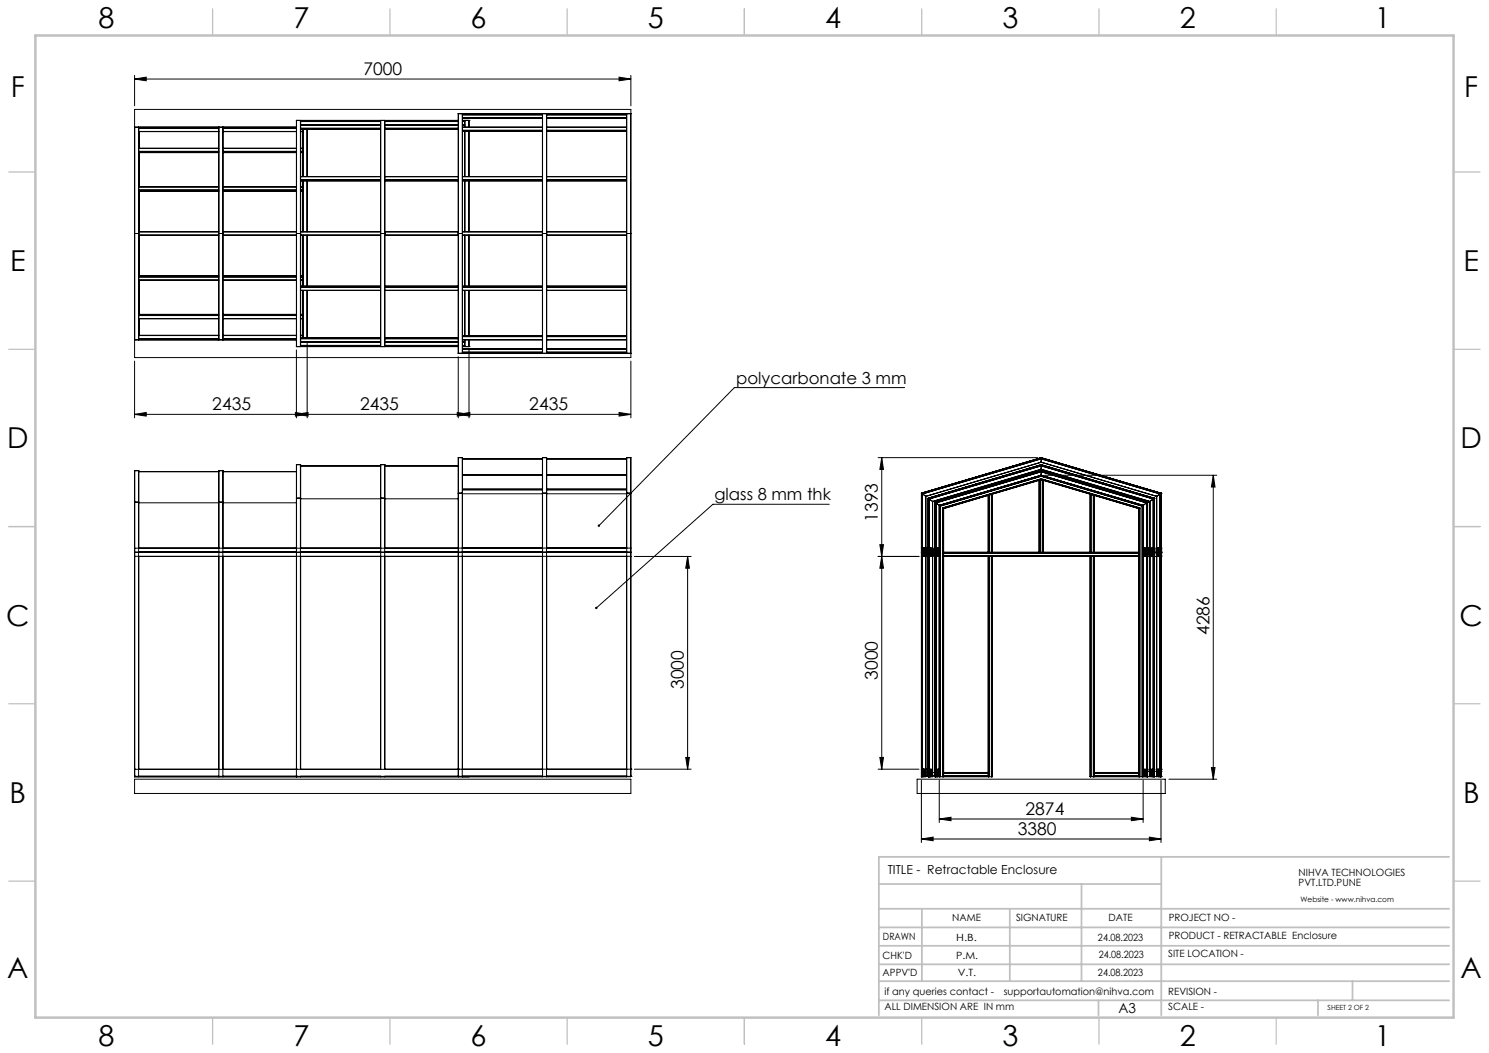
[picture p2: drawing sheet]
<svg xmlns="http://www.w3.org/2000/svg" width="420mm" height="297mm" viewBox="0 0 420 297" stroke-linecap="round" stroke-linejoin="round" font-family="sans-serif">
<g fill="none" stroke="#000" stroke-width=".28">
<path d="M38 35.9h.1M38 35.9v59.9M38 30.9h139.9v70h-139.9zM38 35.9h45.6M38 22.3l3.2-.5v1zM38 21.3v8.5M38 22.3h139.9M39.2 37.1h.1M39.2 37.1v4.7M39.2 37.1h22.5M39.2 35.9h22.5M39.2 36.2h22.5"/>
<path d="M61.7 35.9h.1M61.7 35.9v59.9M62.9 35.9h.1M62.9 35.9v59.9M62.9 37.1h20.7M62.9 35.9h20.7M62.9 36.2h20.7M83.6 34h.1M83.6 34h45.7M83.6 34v63.8M84.7 34h.1M84.7 34v63.8"/>
<path d="M84.8 34v63.7M84.8 35.3h22.6M84.8 36.5h22.6M84.8 37.1h.6M84.8 36.2h22.6M84.8 35.2h22.6M84.8 34h22.6M84.8 34.3h22.6M85.4 36.5v13.3M86.6 36.5v13.3M107.4 34v63.8zM108.5 34v63.8"/>
<path d="M108.5 34h.1M108.5 35.3h20.8M108.5 36.5h20.8M108.5 36.2h20.8M108.5 35.2h20.8M108.5 34h20.8M108.5 34.3h20.8M129.3 32.1h.1M129.3 32.1v67.5M129.3 32.1h48.6M129.3 32.1v67.6M130.4 32.1h.1"/>
<path d="M130.4 32.1v67.6M130.5 32.1v67.5M130.5 35.3h.6M130.5 35.8h22.5M130.5 37.1h22.5M130.5 35.9h22.5M130.5 35.2h.6M130.5 34h.6M130.5 34.3h.6M130.5 36.7h22.5M130.5 36.8h22.5M130.5 33.3h22.5"/>
<path d="M130.5 32.4h22.5M130.5 32.1h22.5M131.1 35.8v-1.8v1.8M131.1 37.1v12.7M132.3 34v1.8M132.3 37.1v12.7M132.3 34h.1M132.3 34h-1.8M153 32.1h.1M153 32.1v67.6M154.2 32.1v67.6zM154.2 35.8h22.5"/>
<path d="M154.2 37.1h22.5M154.2 35.9h22.5M154.2 36.7h22.5M154.2 36.8h22.5M154.2 33.3h22.5M154.2 32.4h22.5M154.2 32.1h22.5M174.6 21.8l3.3 .5-3.3 .5zM176.7 32.1v67.5M176.8 32.1h-.1M176.8 32.1v67.6M177.9 32.1h.1"/>
<path d="M177.9 21.3v8.5M39.2 41.8h22.5M39.2 43h22.5M39.2 52.7h22.5M39.2 53.9h22.5M39.2 42.7h22.5M39.2 42.8h22.5M39.2 41.9h22.5M39.2 53.6h22.5M39.2 53.7h22.5M39.2 43v9.7M39.2 53.9v11.5"/>
<path d="M62.9 41.8h20.7M62.9 43h20.7M62.9 52.7h20.7M62.9 53.9h20.7M62.9 42.7h20.7M62.9 42.8h20.7M62.9 41.9h20.7M62.9 53.6h20.7M62.9 53.7h20.7M84.8 41.8h.6M84.8 43h.6M84.8 52.7h.6"/>
<path d="M84.8 53.9h.6M84.8 49.8h22.6M84.8 51h22.6M84.8 42.7h.6M84.8 42.8h.6M84.8 41.9h.6M84.8 53.6h.6M84.8 53.7h.6M84.8 50.7h22.6M84.8 50.8h22.6M85.4 51v14.4M86.6 51v14.4"/>
<path d="M108.5 49.8h20.8M108.5 51h20.8M108.5 50.7h20.8M108.5 50.8h20.8M130.5 49.8h22.5M130.5 51h22.5M130.5 50.7h22.5M130.5 50.8h22.5M131.1 51v14.4M132.3 51v14.4M154.2 49.8h22.5M154.2 51h22.5"/>
<path d="M154.2 50.7h22.5M154.2 50.8h22.5M38 65.9h1.1M39.1 65.9h.1M39.2 79h22.5M39.2 77.8h22.5M39.2 78.1h22.5M39.2 65.4h22.5M39.2 66.4h22.5M39.2 66.3h22.5M39.2 66.4v11.4M39.2 79v9.7"/>
<path d="M61.7 65.9h.1M61.7 65.9h1.2M62.9 65.9h.1M62.9 79h20.7M62.9 77.8h20.7M62.9 78.1h20.7M62.9 65.4h20.7M62.9 66.4h20.7M62.9 66.3h20.7M83.6 65.9h.1M83.6 65.9h1.1M84.7 65.9h.1"/>
<path d="M84.8 79h.6M84.8 77.8h.6M84.8 78.1h.6M84.8 65.4h22.6M84.8 66.4h22.6M84.8 66.3h22.6M85.4 66.4v14.3M86.6 66.4v14.3M107.4 65.9h.1M107.4 65.9h1.1M108.5 65.9h.1M108.5 65.4h20.8"/>
<path d="M108.5 66.4h20.8M108.5 66.3h20.8M129.3 65.9h1.1M130.4 65.9h.1M130.5 65.4h22.5M130.5 66.4h22.5M130.5 66.3h22.5M131.1 66.4v14.3M132.3 66.4v14.3M153 65.9h.1M153 65.9h1.2M154.2 65.9h.1"/>
<path d="M154.2 65.4h22.5M154.2 66.4h22.5M154.2 66.3h22.5M176.8 65.9h.1M176.8 65.9h1.1M177.9 65.9h.1M38 95.8h.1M38 95.8h45.6M39.2 94.6h.1M39.2 95.8l-.1-59.9v59.9M39.2 95.8h-.1M39.2 89.9h22.5"/>
<path d="M39.2 88.7h22.5M39.2 94.6h22.5M39.2 95.8h22.5M39.2 95.5h22.5M39.2 88.9h22.5M39.2 89h22.5M39.2 89.8h22.5M39.2 94.5v.1M39.2 89.9v4.6M61.7 95.8h.1M62.9 95.8h.1M62.9 89.9h20.7"/>
<path d="M62.9 88.7h20.7M62.9 94.6h20.7M62.9 95.8h20.7M62.9 95.5h20.7M62.9 88.9h20.7M62.9 89h20.7M62.9 89.8h20.7M83.6 97.7v.1M83.6 97.8h.1M83.6 97.7h.1M83.6 98.7v19.2M83.6 97.8h45.7"/>
<path d="M84.8 97.7l-.1 .1M84.8 89.9h.6M84.8 88.7h.6M84.8 96.4h22.6M84.8 95.2h22.6M84.8 81.9h22.6M84.8 80.7h22.6M84.8 94.6h.6M84.8 95.6h22.6M84.8 88.9h.6M84.8 89h.6M84.8 89.8h.6"/>
<path d="M84.8 95.5h22.6M84.8 81h22.6M84.8 97.4h22.6M84.8 97.7h22.6M84.8 96.6h22.6M85.4 81.9v13.3M86.6 81.9v13.3M86.6 96.8v21.1M108.5 97.7h.1M108.5 96.4h20.8M108.5 95.2h20.8M108.5 81.9h20.8"/>
<path d="M108.5 80.7h20.8M108.5 95.6h20.8M108.5 95.5h20.8M108.5 81h20.8M108.5 97.4h20.8M108.5 97.7h20.8M108.5 96.6h20.8M129.3 99.6v.1M129.3 99.7h48.6M130.5 99.6l-.1 .1M130.5 96.4h.6M130.5 81.9h22.5"/>
<path d="M130.5 80.7h22.5M130.5 95.9h22.5M130.5 94.6h22.5M130.5 95.8h22.5M130.5 81h22.5M130.5 97.4h.6M130.5 97.7l1.8 .1M130.5 97.7h.6M130.5 94.9h22.5M130.5 95h22.5M130.5 98.4h22.5M130.5 99.3h22.5"/>
<path d="M130.5 99.6h22.5M130.5 96.6h.6M131.1 95.9v1.9v-1.9M131.1 81.9v12.7M132.3 81.9v12.7M132.3 97.7v.1M132.3 97.8h.1M132.3 97.7h.1M132.3 95.9v1.9M132.3 98.7v19.2M153 99.6h.1M154.2 81.9h22.5"/>
<path d="M154.2 80.7h22.5M154.2 95.9h22.5M154.2 94.6h22.5M154.2 95.8h22.5M154.2 81h22.5M154.2 94.9h22.5M154.2 95h22.5M154.2 98.4h22.5M154.2 99.3h22.5M154.2 99.6h22.5M176.7 99.6l.1 .1M177.9 99.7h.1"/>
<path d="M177.9 99.6v.1M38 116.9l3.2-.6v1.1zM38 116.9h139.9M38 101.8v16.1M83.3 116.3l3.3 .6-3.3 .5zM83.6 116.9l3.3-.6v1.1zM129 116.3l3.3 .6-3.3 .5zM129.3 116.9l3.2-.6v1.1zM129.3 100.6v17.3M174.6 116.3l3.3 .6-3.3 .5zM177.9 101.8v16.1M255.2 109.3h-48l-38.3 39"/>
<path d="M38 132.8v21.8M38 132.7v.1M38 132.7v86.4M38 132.7h1.1M39.1 132.7l.1 .1M39.1 132.7l.1 86.3M39.2 132.8v21.7h22.5M39.2 133h22.5M39.2 133.1h22.5M61.7 132.7h.1M61.7 132.7h1.2M61.7 132.7v86.4"/>
<path d="M62.9 132.7v.1M62.9 132.7v86.3M62.9 132.8v21.7l20.7 .1M62.9 133h20.7M62.9 133.1h20.7M83.6 131.1h.1M83.6 131.1v88M83.6 131.1h1.1M84.7 131.1h.1M84.7 131.1v85.9M84.8 131.1v23.4h22.6v-23.4M84.8 131.3h22.6"/>
<path d="M84.8 131.4h22.6M107.4 131.1h.1M107.4 131.1h1.1M107.4 131.1v85.9M108.5 131.1h.1M108.5 131.1v85.9M108.5 131.3h20.8M108.5 131.4h20.8M129.3 129.1v26.6M129.3 139.1h.1M129.3 129.1h.1M129.3 129.1h1.1"/>
<path d="M129.3 129.1v90M129.3 139.1h1.1M130.4 129.1l.1 89.9M130.4 139.1h.1M130.4 129.1h.1M130.5 134.1h22.5M130.5 133.8h22.5M130.5 138h22.5M130.5 139.3h22.5M130.5 129.4h22.5M130.5 138.2h22.5M130.5 129.5h22.5"/>
<path d="M130.5 129.1v25.4M153 139.1h.1M153 129.1h.1M153 129.1h1.2M153 139.1h1.2M153 129.1v90M154.2 129.1v89.9M154.2 139.1h.1M154.2 129.1h.1M154.2 134.1h22.5M154.2 133.8h22.5M154.2 138h22.5"/>
<path d="M154.2 139.3h22.5M154.2 129.4h22.5M154.2 138.2h22.5M154.2 129.5h22.5M154.2 129.1v25.4M176.8 139.1h.1M176.7 129.1v25.4M176.8 129.1l-.1 89.9M176.8 129.1h-.1M176.8 129.1h1.1M176.8 139.1h1.1M177.9 139.1h.1"/>
<path d="M177.9 129.1h.1M177.9 129.1v90M247.7 129.1h45M248.7 129.1l.5 3.3h-1zM248.7 129.1v87.9M259.9 139.1h.1M259.9 139.1v80M260 139.1h.1M260 139.1v80M260 139.1l.2 .2M260.2 139.3h.1M260.2 139.3v79.8"/>
<path d="M260.2 139.3l.9 .7M261.1 140h.1M261.1 140v79.1M278.7 139.7h.1M278.7 139.7v16M278.7 139.7l-12.5 3.8M278.8 139.7v16l.1-16M278.8 139.7h.1M279 139.7h.1M279 139.7v16M279 139.7h-.1M279.6 139.4h.1"/>
<path d="M279.6 139.4v16.3M279.6 139.4l-.6 .3M279.7 139.4h.1M279.8 139.4h.1M279.8 139.4v16.3v-16.3M279.9 139.4h.1M279.9 139.4v16.3v-16.3M279.9 139.4h-.1M293.1 135.5l-13.2 3.9M293.1 135.5v20.2v-20.2M293.1 135.5h.1M293.3 135.4v20.3l-.1-20.2"/>
<path d="M293.3 135.4l-.1 .1M293.3 135.4h.1M293.4 135.4h-.1M293.4 135.4v20.3M293.7 134.3l-28.5 8.4M293.7 134.1h.1M293.7 134.2h.1M293.7 134.3h.1M293.7 135.1v.1M293.7 135v.1M293.7 135.3h.1M293.7 134.2v.1"/>
<path d="M293.7 135.1h.1M293.7 132.7v.1M293.7 133.1h.1M293.7 132.8h.1M293.7 134v.1M293.7 132.8l-29.9 8.9M293.7 132.3v.1M293.7 131.4h.1M293.7 131.1h.1M293.7 131.1v.1M293.7 131.2h.1M293.7 130.3v.1"/>
<path d="M293.7 129.4h.1M293.7 129.1h.1M293.7 129.1v.1M293.7 134.2l28.6 8.5M293.7 134.3l28.5 8.4M293.7 135.1l27.8 8.2M293.7 134.2l-28.6 8.5M293.7 135.1l-27.8 8.2M293.7 135.1l-27.7 8.2M293.7 134.1l-28.7 8.5M293.7 134.1l28.7 8.5M293.7 134.3l28.5 8.5"/>
<path d="M293.7 135.3l27.6 8.1M293.7 135.3l-27.6 8.1M293.7 135.2l-27.7 8.2M293.7 135.2l27.6 8.2M293.7 135.3l-.3 .1M293.7 135.3l.3 .1M293.7 133.1l29.7 8.7M293.7 134l28.8 8.5M293.7 129.1v1.2M293.7 131.1v1.2M293.7 132.8v1.2M293.7 132.7l30 8.9"/>
<path d="M293.7 132.8l29.9 8.9M293.7 133.1l-29.7 8.7M293.7 134l-28.8 8.5M293.7 132.7l-30 8.9M293.7 132.8l-30 8.8M293.7 134.1l-28.8 8.5M293.7 131.4l31.6 9.4M293.7 132.3l30.7 9.1M293.7 132.4l30.6 9.1M293.7 131.1l31.8 9.4M293.7 131.1l31.9 9.4M293.7 131.4l-31.6 9.4"/>
<path d="M293.7 132.3l-30.7 9.1M293.7 131.1l-31.9 9.4M293.7 132.4l-30.6 9.1M293.7 130.3l-32.6 9.7M293.7 129.4l-33.5 9.9M293.7 130.4l-32.5 9.6M293.7 129.1l-33.7 10M293.7 129.1l-33.8 10M293.7 130.3l32.6 9.7M293.7 129.4l33.5 9.9M293.7 130.4l32.5 9.6M293.7 129.1l33.7 10"/>
<path d="M293.7 129.1l33.8 10M294 135.4h.1M294 135.4v20.3v-20.3M294.1 135.4l.1 .1M294.1 135.4v20.3M294.2 135.5v20.2M294.2 135.5h.1M294.3 135.5h.1M294.3 135.5v20.2M294.3 135.5l13.2 3.9M294.7 134.1h48.5M307.5 139.4h.1"/>
<path d="M307.5 139.4v16.3M307.6 139.4h.1M307.6 139.4v16.3M307.7 139.4h.1M307.7 139.4v16.3v-16.3M307.7 139.4l.7 .3M308.4 139.7h.1M308.4 139.7v16v-16M308.5 139.7h.1M308.5 139.7v16M308.6 139.7h.1M308.6 139.7v16"/>
<path d="M308.7 139.7v16M308.7 139.7l12.5 3.8M326.3 140h-.1M326.3 140v79.1M327.2 139.3h.1M327.2 139.3l-.9 .7M327.2 139.3v79.8M327.4 139.1h.1M327.4 139.1v80M327.4 139.1l-.2 .2M327.5 139.1l-.1 80M342.2 134.1l.5 3.3h-1z"/>
<path d="M342.2 134.1v85.7M38 155.7v.1M38 156.9h139.9M38 155.7h139.9M38 154.6v1.1M38 155.8v63.3M38 155.8h91.3M38 154.6h91.3M38 141.6h1.1M39.1 141.6h.1M39.2 141.8h22.5M39.2 155.7h22.5"/>
<path d="M61.7 141.6h.1M61.7 156.9h-22.5v60.1M61.7 141.6h1.2M62.9 141.6h.1M62.9 141.8h20.7M62.9 155.7h20.7M83.6 155.7v.1M83.6 156.9h-20.7v60.1M83.6 155.7h.1M83.6 140.5h.1M83.6 140.5h1.1M84.7 140.5h.1"/>
<path d="M84.8 155.7h22.6M84.8 140.7h22.6M108.5 140.5h-1.1M108.5 140.5h.1M108.5 155.7l69.4 .1M108.5 154.5l69.4 .1M108.5 140.7h20.8M129.3 154.5v.1M129.3 155.7v.1M129.3 156.9h-20.8M129.3 155.8v63.3M153 156.9h-22.5v60.1"/>
<path d="M177.9 154.5v.1M177.9 155.7v.1M178.9 156.9h16M194 156.9l.5 3.4h-1.1zM194 156.9v60.1M233.9 142.2h-32.8l-32.9 29.3M247.7 156.9h11.5M248.2 153.6h1l-.5 3.3zM248.7 156.9l.5 3.4h-1zM259.9 154.6h.1M259.9 155.8h.1M259.9 155.5h.1"/>
<path d="M259.9 154.8h.1M259.9 156.7h.1M259.9 156h.1M259.9 155.7h.1M259.9 154.5h.1M259.9 154.8l.1 .2M259.9 156l.1 .2M260 155.7h-.1M260 155.7h.1M260 154.5h.1M260 155h.1M260 155.3h.1"/>
<path d="M260 156.9h.1M260 156.2h.1M260 156.5h.1M260 155h1.1M260 155.3h1.1M260 156.5h1.1M260 156.2h1.1M260.2 155.7h.1M260.2 154.6h.1M260.2 156.9h.1M260.2 155.8h.1M260.2 155.7h.9"/>
<path d="M260.2 154.5h.9M260.2 156.9h.9M260.2 155.3l-.3 .2M260.2 156.5l-.3 .2M260.3 154.6h.1M260.3 154.8h.1M260.3 154.9h.1M260.3 155h.1M260.3 155.3h.1M260.3 155.4h.1M260.3 155.5h.1M260.3 155.7h.1"/>
<path d="M260.3 155.8h.1M260.3 156h.1M260.3 156.1h.1M260.3 156.2h.1M260.3 156.5h.1M260.3 156.6h.1M260.3 156.7h.1M260.3 156.9h.1M260.3 155.3h.8M260.3 156.5h.8M260.3 154.6l-.1 .4M260.3 155.3l-.1 .4"/>
<path d="M260.3 155.8l-.1 .4M260.3 156.5l-.1 .4M260.4 154.8h.1M260.4 155.4h.1M260.4 155.5h.1M260.4 156h.1M260.4 156.6h.1M260.4 156.7h.1M260.4 155.4v.1M260.4 156.6v.1M261 154.9h.1M261 155.4h.1"/>
<path d="M261 155.4l.1 .2M261 156.1h.1M261 156.6h.1M261 156.6l.1 .2M261.1 155.6h.1M261.1 154.6h.1M261.1 155h.1M261.1 154.9h.1M261.1 154.7l-.1 .2M261.1 155.3h.1M261.1 155.4h.1M261.1 155.7h.1"/>
<path d="M261.1 156.8h.1M261.1 155.8h.1M261.1 156.1h.1M261.1 155.9l-.1 .2M261.1 156.5h.1M261.1 156.2h.1M261.1 156.6h.1M261.1 156.9h.1M261.1 154.5l.1 .1M261.1 155.7l.1 .1M261.2 155.5l-.1 .1M261.2 154.7h-.2l.2 .1"/>
<path d="M261.2 155.7h-.1M261.2 156.9h-1M261.2 155.9h-.2l.2 .1M261.2 156.7l-.1 .1M261.2 140l-.1 79.1M261.8 140.5v78.6M261.8 156.7h.1M261.8 155.7l.1 .1M261.8 156h.1M261.8 155.5h.1M261.8 154.8h.1M261.8 140.5h.1"/>
<path d="M261.8 155.7h.1M261.8 156l.1 .2M261.8 154.8l.1 .2M261.9 156.5h.2M261.9 156.5h.1M261.9 156.9h.1M261.9 155.7v.1M261.9 155.8h.1M261.9 156.2h.1M261.9 156.2h.2M261.9 155.3h.2M261.9 155.3h.1"/>
<path d="M261.9 155.7h-.1M261.9 155.7h.1M261.9 154.5v.1M261.9 154.6h.1M261.9 155h.1M261.9 155h.2M261.9 140.5v.1M261.9 140.6h.1M261.9 155h1.1M261.9 155.3h1.1M261.9 156.5h1.1M261.9 156.2h1.1"/>
<path d="M261.9 156.5l-.1 .2M261.9 140.5v78.6M261.9 155.3l-.1 .2M261.9 140.6l.2 .1M262.1 156.9h.1M262.1 155.8h.1M262.1 155.7v.1M262.1 155.7h.1M262.1 154.6h.1M262.1 154.5v.1M262.1 154.5l1 .1M262.1 140.7v.1"/>
<path d="M262.1 155.7h.9M262.1 140.7v78.4M262.1 140.8l.9 .6M262.2 155.8h.1M262.2 156h.1M262.2 156.2h.1M262.2 156.5h.1M262.2 156.6v.1M262.2 156.7h.1M262.2 156.9h.1M262.2 154.6h.1M262.2 154.8h.1"/>
<path d="M262.2 155h.1M262.2 155.3h.1M262.2 155.4v.1M262.2 155.5h.1M262.2 155.7h.1M262.2 155.7h.8M262.2 156.9h.8M262.2 155.8h.8M262.2 154.6h.8M262.2 155h.8M262.2 155.3h.8M262.2 156.5h.8"/>
<path d="M262.2 156.2h.8M262.2 154.6l-.1 .4M262.2 155.3l-.1 .4M262.2 155.8l-.1 .4M262.2 156.5l-.1 .4M262.3 156h.1M262.3 156.7h.1M262.3 154.8h.1M262.3 155.5h.1M262.9 156.1h.1M262.9 156.7h.1M262.9 156.7l.1 .2"/>
<path d="M262.9 154.9h.1M262.9 155.5h.1M262.9 155.5l.1 .2M263 155.8h.1M263 156.2h.1M263 155.9l-.1 .2M263 156.5h.1M263 156.6l-.1 .1M263 156.9h.1M263 154.6h.1M263 155h.1M263 154.7l-.1 .2"/>
<path d="M263 155.3h.1M263 155.4l-.1 .1M263 155.7h.1M263 155.7l.1 .1M263 141.4l.1 .1M263 141.4v77.7M263.1 156.7h-.2l.2 .1M263.1 156.9h-1M263.1 155.9h-.2l.2 .1M263.1 155.5h-.2l.2 .1M263.1 155.7h-.1M263.1 154.7h-.2l.2 .1"/>
<path d="M263.1 141.5l-.1 77.6M263.7 156.9h.1M263.7 155.7h.1M263.7 141.6h.1M263.7 141.6v77.5M263.7 156.7h.1M263.7 155.7v.1M263.7 155.8h.1M263.7 156h.1M263.7 156.5h1.2M263.7 156.2h1.2M263.7 155.5h.1"/>
<path d="M263.7 154.6h.1M263.7 154.8h.1M263.7 155.3h1.2M263.7 155h1.2M263.7 156l.1 .2M263.7 154.8l.1 .2M263.7 141.6l.1 .1M263.8 156.5h.1M263.8 156.9h.1M263.8 155.7v.1M263.8 155.8h.1M263.8 155.8h-.1"/>
<path d="M263.8 156.2h.1M263.8 155.3h.1M263.8 154.5l-.1 .1M263.8 154.5v.1M263.8 154.6h.1M263.8 154.6h-.1M263.8 155h.1M263.8 141.7h.1M263.8 155h.2M263.8 155.3h.2M263.8 156.5h.2M263.8 156.5l-.1 .2"/>
<path d="M263.8 156.2h.2M263.8 155.3l-.1 .2M263.8 141.7v77.4M263.8 141.7l.2 .1M264 156.9h.1M264 156.5h.1M264 156.2h.1M264 155.8h.1M264 155.7v.1M264 155.7h.1M264 155.3h.1M264 155h.1"/>
<path d="M264 154.6h.1M264 154.5v.1M264 154.5l.9 .1M264 141.8h.1M264 155.7h.9M264 141.8v77.3M264 141.8l.9 .7M264.1 155.8h.1M264.1 156h.1M264.1 156.2h.1M264.1 156.5h.1M264.1 156.5v.2"/>
<path d="M264.1 156.7h.1M264.1 156.9h.1M264.1 154.6h.1M264.1 154.8h.1M264.1 155h.1M264.1 155.3h.1M264.1 155.3v.2M264.1 155.5h.1M264.1 155.7h.1M264.1 155.7h.8M264.1 156.9h.8M264.1 155.8h.8"/>
<path d="M264.1 154.6h.8M264.1 155h.8M264.1 155.3h.8M264.1 156.5h.8M264.1 156.2h.8M264.1 154.6v.4M264.1 155.5v.2M264.1 155.8v.4M264.1 156.7v.2M264.2 156h.1M264.2 156.7h.1M264.2 154.8h.1"/>
<path d="M264.2 155.5h.1M264.8 156.1h.1M264.8 156.7h.1M264.8 156.7l.1 .2M264.8 154.9h.1M264.8 155.5h.1M264.8 155.5l.1 .2M264.9 156.8h.1M264.9 155.7v.1M264.9 155.9v.1M264.9 155.8h.1M264.9 156.2h.1"/>
<path d="M264.9 155.9l-.1 .2M264.9 156.5h.1M264.9 156.6l-.1 .1M264.9 156.9h.1M264.9 155.6h.1M264.9 154.7v.1M264.9 154.6h.1M264.9 155h.1M264.9 154.7l-.1 .2M264.9 155.3h.1M264.9 155.4l-.1 .1M264.9 155.7h.1"/>
<path d="M264.9 142.5v.1M264.9 142.5v76.6M264.9 142.6h.1M264.9 156.7v.1M264.9 156.9h-.9M264.9 155.9h.1M264.9 155.5v.1M264.9 154.7h.1M265 142.6v76.5M265.1 142.7h.1M265.1 142.7v76.4M265.2 142.7v76.4"/>
<path d="M265.9 143.3v75.8M265.9 143.3h.1M266 143.3v.1M266 143.3v75.8M266 143.4v75.7M266.1 143.4l.1 .1M266.1 143.4v75.7M266.2 155.9h.1M266.2 155.7v.1M266.2 156h55zM266.2 156.8h.1M266.2 156.7h55z"/>
<path d="M266.2 155.7h42.4M266.2 155.8h55M266.2 155.9h55M266.2 156.8h55M266.2 143.5v12.2M266.2 155.8v63.2M278.7 156.9h.1M278.7 155.7h.1M278.7 156.9l.1 62.2M278.8 156.9v62.2M278.9 156.9v62.2M279.6 156.9h.1"/>
<path d="M279.6 155.7h.1M279.6 156.9v62.2M279.9 156.9v62.2zM293.3 155.7h.1M294.3 155.7h.1M307.6 156.9h.1M307.6 155.7h.1M307.6 156.9v62.2M308.5 156.9h.1M308.5 155.7h.1M308.5 156.9v62.2M308.6 156.9h.1"/>
<path d="M308.6 155.7h.1M308.6 156.9v62.2M308.7 156.9h12.5M308.7 155.7h12.5M308.7 156.9v62.1M321.2 155.9h.1M321.2 155.7v.1M321.2 156.9h-55h42.4M321.2 156.8h.1M321.2 143.5v12.2M321.2 155.8v63.2M321.3 143.4l-.1 75.6"/>
<path d="M321.3 143.4l-.1 .1M321.4 143.3l-.1 .1M321.4 143.3v75.8M321.5 143.3h.1M321.5 143.3h-.1M321.5 143.3v75.8M322.2 142.8v76.3M322.2 142.7v.1M322.2 142.7v76.4M322.3 142.7h-.1M322.3 142.7v76.4M322.4 142.6h.1"/>
<path d="M322.4 154.7h.2l-.2 .1M322.4 155.7h.1M322.4 155.5l.1 .1M322.4 155.9h.1M322.4 156.9h1M322.4 156.7l.1 .1M322.4 142.6v76.5M322.5 155.6h-.1M322.5 155.9l-.1 .1M322.5 155.7l-.1 .1M322.5 156.8h-.1M322.5 142.5l-.1 .1"/>
<path d="M322.5 155.7h.9M322.5 142.5v76.6M322.5 154.7l.1 .2M322.5 155h.1M322.5 154.6h.1M322.5 155.3h.1M322.5 155.6v.1M322.5 155.7h.1M322.5 155.4l.1 .1M322.5 155.9l.1 .2M322.5 156.2h.1M322.5 155.8h.1"/>
<path d="M322.5 155.9h.1M322.5 156.5h.1M322.5 156.8v.1M322.5 156.9h.1M322.5 156.6l.1 .1M322.5 156.9h.9M322.5 155.8h.9M322.5 154.6h.9M322.5 155h1.1M322.5 155.3h1.1M322.5 156.5h1.1M322.5 156.2h1.1"/>
<path d="M322.6 154.9h.1M322.6 154.9h-.1M322.6 155.5h.1M322.6 155.5l-.1 .1M322.6 156.1h.1M322.6 156.1h-.1M322.6 156.7h.1M322.6 156.7l-.1 .1M323.2 154.9h.1M323.2 155.5h.1M323.2 156.1h.1M323.2 156.7h.1"/>
<path d="M323.2 156h.1M323.2 154.8h.1M323.3 155h.1M323.3 154.9h.1M323.3 154.6h.1M323.3 155.7h.1M323.3 155.5h.1M323.3 155.3v.2M323.3 155.3h.1M323.3 156.2h.1M323.3 156.1h.1M323.3 155.8h.1"/>
<path d="M323.3 156.9h.1M323.3 156.7h.1M323.3 156.5v.2M323.3 156.5h.1M323.3 154.6v.4M323.3 155.5v.2M323.3 155.8v.4M323.3 156.7v.2M323.4 154.6h.1M323.4 155h.1M323.4 155.3h.1M323.4 155.7h.1"/>
<path d="M323.4 155.8h.1M323.4 156.2h.1M323.4 156.5h.1M323.4 156.9h.1M323.4 154.5l-1 .1M323.4 154.5v.1M323.4 155.7v.1M323.4 141.8h.1M323.4 141.8v77.3M323.4 141.8l-.9 .7M323.6 155h.1M323.6 154.6h.1"/>
<path d="M323.6 155.7h.1M323.6 155.3h.1M323.6 156.2h.1M323.6 155.8h.1M323.6 156.9h.1M323.6 156.5h.1M323.6 141.7h.1M323.6 155.3v.2M323.6 156.5v.2M323.6 141.7v75.9M323.6 141.7l-.2 .1M323.6 154.8h.1"/>
<path d="M323.6 154.5v.1M323.6 154.5h.1M323.6 154.5l.1 .1M323.6 155.5h.1M323.6 156h.1M323.6 155.7l.1 .1M323.6 156.7h.1M323.6 141.6h.1M323.6 154.8v.2M323.6 141.6v77.5M323.6 156v.2M323.7 155.7h-.1"/>
<path d="M323.7 156.9h-.1M323.7 141.6l-.1 77.5M324.3 155.9h.1M324.3 156.9h1M324.4 156.8h.1M324.3 156.7l.1 .1M324.3 154.7h.1M324.3 155.7h.1M324.4 155.6h.1M324.3 155.5l.1 .1M324.4 141.4h.1M324.4 155.9l-.1 .1"/>
<path d="M324.4 155.7l-.1 .1M324.4 155.9l.1 .2M324.4 156.2h.8M324.4 155.8h.8M324.4 156.2h1.1M324.4 156.5h1.1M324.4 156.9h.8M324.4 156.5h.8M324.4 156.6l.1 .1M324.4 154.7l-.1 .1M324.4 155h.8M324.4 154.6h.1"/>
<path d="M324.4 154.7h.1M324.4 155h1.1M324.4 155.3h1.1M324.4 155.7h.8M324.4 155.3h.8M324.4 155.4l.1 .1M324.4 141.4l-.1 .1M324.4 155.7h.9M324.4 141.4v77.7M324.4 154.7l.1 .2M324.4 154.6h.8M324.5 156.1h.1"/>
<path d="M324.5 156.1h-.1M324.5 156.7l-.1 .2M324.5 156.7h.1M324.5 154.9h.1M324.5 154.9h-.1M324.5 155.5l-.1 .2M324.5 155.5h.1M325.1 156.1h.1M325.1 156.7h.1M325.1 154.9h.1M325.1 155.5h.1M325.1 156h.1"/>
<path d="M325.1 154.8h.1M325.2 156.2h.1M325.2 156.1h.1M325.2 155.8h.1M325.2 156.9h.1M325.2 156.7h.1M325.2 156.5h.1M325.2 155h.1M325.2 154.9h.1M325.2 154.6h.1M325.2 155.7h.1M325.2 155.5h.1"/>
<path d="M325.2 155.3h.1M325.2 156.5v.2M325.2 155.3v.2M325.2 154.6v.4M325.2 155.5v.2M325.2 155.8v.4M325.2 156.7v.2M325.3 155.8h.1M325.3 156.2h.1M325.3 156.5h.1M325.3 156.9h.1M325.3 154.5l-1 .1"/>
<path d="M325.3 154.6h.1M325.3 155h.1M325.3 155.3h.1M325.3 155.7h.1M325.3 140.7h.1M325.3 155h.2M325.3 155.3h.2M325.3 156.5h.2M325.3 156.2h.2M325.3 140.8l-.9 .6M325.3 140.7v.1M325.3 140.7v78.4"/>
<path d="M325.5 156.2h.1M325.5 155.8h.1M325.5 155.7v.1M325.5 156.9h.1M325.5 156.5h.1M325.5 155h.1M325.5 154.6h.1M325.5 154.5v.1M325.5 154.5l.1 .1M325.5 155.3h.1M325.5 140.5v.1M325.5 140.6h.1"/>
<path d="M325.5 155.7h.1M325.5 140.5h.1M325.5 156.5v.2M325.5 155.3v.2M325.5 140.5v78.6M325.5 140.6l-.2 .1M325.5 156h.1M325.5 155.7l.1 .1M325.5 156.7h.1M325.5 154.8h.1M325.5 155.5h.1M325.5 156v.2"/>
<path d="M325.5 154.8v.2M325.6 156.9h-.1M325.6 155.7h-.1M325.6 140.5h-.1M325.6 140.5l-.1 78.6M326.2 154.7h.1M326.2 155.7h.1M326.3 155.6h.1M326.2 155.5h.1M326.2 155.9h.1M326.2 156.9h1M326.3 156.8h.1"/>
<path d="M326.2 156.7h.1M326.3 154.7l.1 .2M326.3 154.5l-.1 .1M326.3 155.5v.1M326.3 155h.1M326.3 154.6h.1M326.3 155.3h.1M326.3 155.3h1.1M326.3 155h1.1M326.3 155.7h.1M326.3 155.4h.1M326.3 155.9l.1 .2"/>
<path d="M326.3 155.7l-.1 .1M326.3 156.7v.1M326.3 156.2h.1M326.3 155.8h.1M326.3 156.5h.1M326.3 156.5h1.1M326.3 156.2h1.1M326.3 156.9h.1M326.3 156.6h.1M326.3 155.7h.8M326.3 156.9h.8M326.3 155h.8"/>
<path d="M326.3 155.3h.8M326.3 156.5h.8M326.3 156.2h.8M326.4 154.9h.1M326.4 155.4h.1M326.4 156.1h.1M326.4 156.6h.1M326.4 155.4l-.1 .2M326.4 156.6l-.1 .2M327 154.9h.1M327 155.5h.1M327 155.4h.1"/>
<path d="M327 156.1h.1M327 156.7h.1M327 156.6h.1M327 156h.1M327 154.8h.1M327 155.4v.1M327 156.6v.1M327.1 155h.1M327.1 154.9h.1M327.1 154.6h.1M327.1 155.7h.1M327.1 155.5h.1"/>
<path d="M327.1 155.4h.1M327.1 155.3h.1M327.1 156.2h.1M327.1 156.1h.1M327.1 155.8h.1M327.1 156.9h.1M327.1 156.7h.1M327.1 156.6h.1M327.1 156.5h.1M327.1 154.6v.2M327.1 155.8v.2M327.1 154.9v.1"/>
<path d="M327.1 155.3v.1M327.1 155.5v.2M327.1 156.1v.1M327.1 156.5v.1M327.1 156.7v.2M327.2 154.5h.1M327.2 155h.1M327.2 155.3h.1M327.2 155.7h.1M327.2 156.2h.1M327.2 156.5h.1M327.2 156.9h.1"/>
<path d="M327.2 155.7l-.9 .1M327.2 154.5l-.9 .1M327.2 155h.2M327.2 155.3h.2M327.2 156.5h.2M327.2 156.2h.2M327.4 155h.1M327.4 154.6h.1M327.4 155.7h.1M327.4 155.3h.1M327.4 156.2h.1M327.4 156.9h.1"/>
<path d="M327.4 156.5h.1M327.4 154.5h.1M327.4 155.3v.2M327.4 156.5v.2M327.4 154.8h.1M327.4 155.5h.1M327.4 156h.1M327.4 155.8h.1M327.4 156.7h.1M327.4 154.8v.2M327.4 156v.2M327.5 154.6h.1"/>
<path d="M327.5 155.7h-.1M327.5 155.8h.1M327.5 156.9h-.1M38 217h.1M38 219h.1M38 219.1h.1M38 219.8h139.9v4h-139.9zM38 219h139.9M39.2 219h22.5M61.7 219.1h.1M62.9 219h20.7M83.6 217h.1"/>
<path d="M83.6 219h.1M83.6 219.1h.1M84.7 219h.1M84.8 217v-60.1h22.6v60.1M84.8 219h22.6M107.4 219h.1M108.5 219.1h.1M108.5 219v.1M108.5 219h20.8M129.3 217h.1M129.3 219h.1M130.5 219h22.5"/>
<path d="M132.3 219.1h.1M153 219.1h.1M154.2 217v-60.1h22.5v60.1M154.2 219h22.5M177.9 219.1h.1M177.9 219.1h-139.9M177.9 217h.1M177.9 219h.1M177.9 217h-139.9M178.9 217h16M193.4 213.6h1.1l-.5 3.4zM247.7 217h11.5"/>
<path d="M248.2 213.6h1l-.5 3.4zM258.7 219.8h70v4h-70zM259.9 219h.1M259.9 217h.1M259.9 219.1h.1M259.9 217.5h.1M259.9 217.6h.7M259.9 218.3l.1 .1M259.9 218.4h.2M259.9 219.1h1.2M260 219h.1M260 217h.1"/>
<path d="M260 219.1h.1M260 217.5h.1M260 217.4h.1M260.1 217.4h.1M260.1 218.4h.1M260.2 217.5h.1M260.2 219.1h.1M260.2 217h.1M260.2 217h1M260.2 217v.5M260.3 217h.1M260.3 217.6h.1"/>
<path d="M260.3 217.6h.4v.2M260.3 217v.6M260.4 217.6h.1M260.5 219h.1M260.6 219h.1M260.6 218.9h.1M260.6 218.8h.1M260.6 218.6h.1M260.6 218.4h.1M260.6 218.4l-.4 .1-.2 .5M260.6 217h.1M260.6 218.4l-.7 .3"/>
<path d="M260.6 217.6h.1M260.6 217.6v1.4M260.7 217.9l.2 .1M260.7 217.9h.1M260.7 218.7h.1M260.7 217.9l-.1 1.1M260.7 217h.1M260.7 217.8h.1M260.7 217.8h.4M260.8 217.1h.1M260.8 217v.1M260.9 218h.1"/>
<path d="M260.9 217.1h.1M260.9 217h.1M260.9 217h.2M260.9 217v.1M261.1 218.9h.1M261.1 217.9h.1M261.1 217.9l-.2 .1M261.1 217.8h.1M261.1 217h.1M261.2 218.9h.1M261.2 217h.1M261.2 218.7h.1"/>
<path d="M261.2 218.9h-.1M261.8 217h.1M261.8 219.1h.1M261.8 219h.1M261.8 217.6h.1M261.8 218.3l.1 .1M261.8 219.1h1.2M261.9 217h.1M261.9 219.1h.1M261.9 217.6h.1M261.9 217.4h.1M262 217.4v.1"/>
<path d="M262 217.5h.1M262 218.4h.1M262 218.4h-.2M262 217.4h.1M262.1 217.6h.1M262.1 219.1h.1M262.1 217v.6M262.1 217h.1M262.1 217h1M262.2 217h.1M262.2 217v.6M262.2 217h.4"/>
<path d="M262.3 217.6h.1M262.4 219h.1M262.5 218.6h.1M262.5 219h.1M262.5 218.4v.6M262.5 218.9h.1M262.5 218.8v.1M262.5 218.4l-.4 .1-.3 .5M262.5 217h.1M262.5 218.4l-.7 .3M262.5 218.4h.1M262.5 217.6h.1"/>
<path d="M262.5 217l.1 .1M262.5 217.6v.8M262.6 217.9h.1M262.6 218.7h.1M262.6 217v.1M262.6 217.6h.1M262.6 217.6h-.8M262.6 217.6l-.1 1.4M262.6 217.9l.2 .1M262.6 217.2h.1M262.6 217.1v.1M262.7 217.2h.1"/>
<path d="M262.7 217.1h.1M262.7 217.1v.1M262.8 218h.1M262.8 217.2h.1M262.8 217.1h.1M262.8 217.1v.1M262.9 217.9l-.1 .1M262.9 217v.1M262.9 217.1l-.1 .1M262.9 217h.1M263 217.9h.1M263 217v.1"/>
<path d="M263 218.9h.1M263 217.9h-.4M263 218.8h.1M263.1 218.8h.1M263.1 218.9h.1M263.1 218.9h-.1M263.7 217h.1M263.7 219.1h.1M263.7 219h.1M263.7 217.6h.1M263.7 218.3l.1 .1M263.7 219.1h1.2"/>
<path d="M263.8 217h.1M263.8 219.1h.1M263.8 217.6h.1M263.8 217.4h.1M263.9 217.4v.1M263.9 217.5h.1M263.9 218.4h.1M263.9 218.4h-.2M263.9 217.4h.1M264 217.6h.1M264 219.1h.1M264.1 217.6h.1"/>
<path d="M264.1 217v.6M264.1 217h.1M264.1 217h.9M264.1 217h.3M264.2 217.6h.1M264.3 219h.1M264.4 219h.1M264.4 218.6h.1M264.4 218.4v.6M264.4 218.9h.1M264.4 218.8v.1M264.4 218.4l-.4 .1-.3 .5"/>
<path d="M264.4 217h.1M264.4 218.4l-.7 .3M264.4 218.4h.1M264.4 217.6h.1M264.4 217l.1 .1M264.4 217.6v.8M264.5 218.7h.1M264.5 217.1h.1M264.5 217.6h.1M264.5 217.9h.4M264.5 217.6h-.8M264.5 217.6l-.1 1.4"/>
<path d="M264.5 217h.1M264.5 217.9l.2 .1M264.5 217.2h.1M264.5 217v.1M264.5 217.1v.1M264.6 217.2h.1M264.6 217.1h.1M264.6 217.1v.1M264.7 218h.1M264.7 217.2h.1M264.7 217.1h.1M264.7 217.1v.1"/>
<path d="M264.8 217.9l-.1 .1M264.8 217v.1M264.8 217.1l-.1 .1M264.8 217h.1M264.9 218.9h.1M264.9 217.9h.1M264.9 217v.1M264.9 219.1h.1M264.9 218.8h.1M265 218.8h.1M265 218.9h.1M265 218.9h-.1"/>
<path d="M265 219.1h.1M265.1 219.1h.1M265.2 219.1h.1M265.2 219.1h.7M265.9 219.1h.1M266 219.1h.1M266.1 219.1h.1M266.2 219v.1M266.2 219l12.5 .1M266.2 218.8l12.5 .1zM266.2 217.9h.1M266.2 218.1l12.5 .1z"/>
<path d="M266.2 218h.1M266.2 219.1h12.6M266.2 218.9h12.5M266.2 218h12.5M266.2 217.9h12.5M278.7 219.1h.1M278.7 218.9v.1M278.7 217.9h.1M278.7 218h.1M278.8 219.1h.1M278.9 219.1h.1M279 219.1v-62.2v62.2"/>
<path d="M279 219.1h.6M279.6 219.1h.1M279.7 219.1h.1M279.8 219.1v-62.2v62.2M279.8 219.1h.1M307.5 219.1v-62.2l.1 62.2M307.6 219.1h.1M307.7 219.1v-62.2v62.2M307.7 219.1h.1M307.7 219.1h.7M308.4 219.1v-62.2v62.2M308.4 219.1h.1"/>
<path d="M308.5 219.1h.1M308.6 219.1h.1M308.7 218.1l12.5 .1zM308.7 219v.1M308.7 218.8l12.5 .1zM308.7 218h.1M308.7 217.9h.1M308.7 219.1h12.6M308.7 219h12.5M308.7 218.9h12.5M308.7 218h12.5M308.7 217.9h12.5"/>
<path d="M321.2 218.9v.1M321.2 218h.1M321.2 217.9h.1M321.3 219.1h.1M321.4 219.1h.1M321.5 219.1h.7M322.2 219.1h.1M322.3 219.1h.1M322.4 219.1h.1M322.4 218.7h.1M322.4 217h.1M322.4 218.9h.1"/>
<path d="M322.4 217h1M322.5 217.9h.1M322.5 218.9h.1M322.5 217v.1M322.5 219.1h1.1M322.5 217h.2M322.6 217.9l.2 .1M322.7 217.2h.1M322.7 217v.1M322.7 217.1v.1M322.7 217.1h.1M322.8 218h.1"/>
<path d="M322.8 217.1h.1M322.8 217.1v.1M322.8 217.2h.1M322.8 217.9v.1M322.8 217v.1M322.8 217h.1M322.9 218.8h.1M322.9 217.9h.1M322.9 217.6h.1M322.9 217v.1M322.9 217.9h-.4M322.9 217.6v1.4"/>
<path d="M322.9 217.6h.7M322.9 218.9h.1M322.9 219h.1M323 218.4l.4 .1 .2 .5M323 218.4v.5M323 218.6h.1M323 218.8v.1M323 218.9h.1M323 219h.1M323 217h.1M323 218.4h.1M323 218.4l.6 .4"/>
<path d="M323 217.6h.1M323 217l-.1 .1M323 217.6v.8M323 217h.3M323.1 217.6h.1M323.2 217.6h.1M323.3 217.6h.1M323.3 217h.1M323.3 217v.6M323.4 217h.1M323.4 217.6h.1M323.4 219.1h.1"/>
<path d="M323.4 217.4h.1M323.5 217.4h.1M323.5 217.5h.1M323.5 217.4v.1M323.6 217.6h.1M323.7 217h.1M323.6 219.1h.1M323.6 217.6v1.2M323.6 218.9v.2M323.6 217h.1M323.6 219h.1M323.6 218.7v.1"/>
<path d="M323.6 218.3v.1M323.7 219h.1M324.3 218.7h.1M324.3 217h.1M324.3 218.9h.1M324.3 219.1h.1M324.3 217h1M324.4 217.9h.1M324.4 218.9h.1M324.4 217v.1M324.4 219.1h1.1M324.4 217h.2"/>
<path d="M324.6 217.9v.1M324.6 217v.1M324.6 217.1v.1M324.6 218h.1M324.6 217.2h.1M324.7 217.1h.1M324.7 217.1v.1M324.7 217.9l-.1 .1M324.7 217v.1M324.7 217.2h.1M324.7 217h.1M324.8 217.6v1.4"/>
<path d="M324.8 218.8h.1M324.8 217.9h.1M324.8 217.6h.1M324.8 217v.1M324.8 217.9h-.4M324.8 217.6h.7M324.8 218.9h.1M324.8 218.9l.1 .1M324.9 218.4l.4 .1 .2 .5M324.9 218.4v.2M324.9 218.6h.1M324.9 218.6v.3"/>
<path d="M324.9 219h.1M324.9 217h.1M324.9 218.4h.1M324.9 218.4l.6 .3M324.9 217.6h.1M324.9 218.9h.1M324.9 217l-.1 .1M324.9 217h.3M324.9 217.6v.8M325 219h.1M325 217.6h.1M325.1 217.6h.1"/>
<path d="M325.2 217.6h.1M325.2 217h.1M325.2 217v.6M325.3 217h.1M325.3 219.1h.1M325.3 217.6h.1M325.3 217.4h.1M325.4 217.4h.1M325.4 217.5h.1M325.4 217.4v.1M325.5 217.6h.1M325.5 219.1h.1"/>
<path d="M325.5 217h.1M325.5 219h.1M325.5 218.3v.1M325.6 217v2M326.2 218.7h.1M326.2 218.9h.1M326.2 219.1h.1M326.3 217.9l.2 .1M326.3 217.9h.1M326.3 217h.1M326.3 217.8h.1M326.3 219.1h1.1"/>
<path d="M326.3 217.8h.4M326.4 217l.1 .1M326.4 217h.1M326.5 218h.1M326.5 217.1h.1M326.6 217.1h.1M326.6 217h.1M326.6 217v.1M326.7 217.9v1.1M326.7 218.8h.1M326.7 217.9h.1M326.7 217.9l-.2 .1"/>
<path d="M326.7 217.8h.1M326.7 217h.1M326.7 218.4h.1M326.7 218.6h.1M326.7 218.9h.1M326.7 219h.1M326.7 218.4l.7 .3M326.7 217.6h.1M326.7 218.4l.6 .2 .1 .4M326.7 217.6h.7M326.7 217.6v1.4M326.8 218.9h.1"/>
<path d="M326.8 219h.1M327 217.6h.1M327.1 217.6h.1M327.1 217h.1M327.1 217.6h-.4v.2M327.1 217v.6M327.1 217.5h.1M327.1 217v.5M327.2 217h-1v1.9M327.2 217h.1M327.2 219.1h.1M327.2 217.5h.1"/>
<path d="M327.2 217.4h.1M327.3 217.4h.1M327.3 218.4h.1M327.4 217.5h.1M327.4 217h.1M327.4 219.1h.1M327.4 218.3l-.1 .1M327.4 217.6h.1M327.5 219h.1M327.5 217h-.1M329.7 219.8h13.5M341.7 216.5h1l-.5 3.3z"/>
<path d="M259.9 236.6l3.3-.5v1zM259.9 220.1v17.5M259.9 236.6h67.6M264.9 231l3.4-.5v1zM264.9 220.1v11.9M264.9 231h57.5M319.1 230.5l3.3 .5-3.3 .5zM322.4 220.1v11.9M324.2 236.1l3.3 .5-3.3 .5zM327.5 220.1v17.5"/>
</g>
<g fill="none" stroke="#c0c0c0" stroke-width=".35">
<path d="M60 2.5v7.5M110 2.5v7.5M160 2.5v7.5M210 2.5v7.5M260 2.5v7.5M310 2.5v7.5M360 2.5v7.5M2.5 48.5h7.5M410 48.5h7.5M2.5 98.5h7.5M410 98.5h7.5M2.5 148.5h7.5"/>
<path d="M410 148.5h7.5M2.5 198.5h7.5M410 198.5h7.5M2.5 248.5h7.5M410 248.5h7.5M60 287v7.5M110 287v7.5M160 287v7.5M210 287v7.5M260 287v7.5M310 287v7.5M360 287v7.5"/>
</g>
<g fill="none" stroke="#c0c0c0" stroke-width=".5">
<path d="M247.9 256.3h160.9M247.9 249.3h79.7M260 256.3v20.5M284.8 256.3v20.5M305 249.3v27.5M327.6 241.7v44.7M408.8 241.7h-160.9v44.7M247.9 272h160.9M247.9 266.8h160.9M247.9 261.6h160.9M247.9 276.8h160.9M381.5 276.8v5.3"/>
<path d="M247.9 282.1h160.9M309.8 282.2v4.2M371.8 282.1v4.3"/>
</g>
<path d="M10 10h400v277h-400z" fill="none" stroke="#c0c0c0" stroke-width=".7"/>
<g fill="#000">
<path d="M83.6 116.9l3.3-.6v1.1zM129 116.3l3.3 .6-3.3 .5z"/>
<path d="M83.3 116.3l3.3 .6-3.3 .5zM38 116.9l3.2-.6v1.1z"/>
<path d="M129.3 116.9l3.2-.6v1.1zM174.6 116.3l3.3 .6-3.3 .5zM38 22.3l3.2-.5v1zM174.6 21.8l3.3 .5-3.3 .5z"/>
<path d="M248.7 129.1l.5 3.3h-1zM248.2 153.6h1l-.5 3.3z"/>
<path d="M342.2 134.1l.5 3.3h-1zM341.7 216.5h1l-.5 3.3z"/>
<path d="M194 156.9l.5 3.4h-1.1zM193.4 213.6h1.1l-.5 3.4z"/>
<path d="M248.7 156.9l.5 3.4h-1zM248.2 213.6h1l-.5 3.4z"/>
<path d="M167.9 171.3l.1 .4 .2-.2-.2 .2a.33 .33 0 0 0 .5 0 .33 .33 0 0 0-.1-.5 .33 .33 0 0 0-.5 .1zM168.7 148.1v.4l.2-.2-.2 .2a.34 .34 0 0 0 .5 0 .34 .34 0 0 0-.1-.5 .34 .34 0 0 0-.4 .1z"/>
<path d="M264.9 231l3.4-.5v1zM319.1 230.5l3.3 .5-3.3 .5zM259.9 236.6l3.3-.5v1zM324.2 236.1l3.3 .5-3.3 .5z"/>
</g>
<g font-size="8.1">
<text x="27.8" y="8">8</text>
<text x="82.8" y="8">7</text>
<text x="132.8" y="8">6</text>
<text x="182.8" y="8">5</text>
<text x="232.8" y="8">4</text>
<text x="282.8" y="8">3</text>
<text x="332.8" y="8">2</text>
<text x="387.8" y="8">1</text>
<text x="3" y="27.2">F</text>
<text x="413" y="27.2">F</text>
<text x="2.8" y="76.5">E</text>
<text x="412.8" y="76.5">E</text>
<text x="2" y="126.5">D</text>
<text x="412" y="126.5">D</text>
<text x="1.7" y="176.5">C</text>
<text x="411.7" y="176.5">C</text>
<text x="2.7" y="226.5">B</text>
<text x="412.7" y="226.5">B</text>
<text x="2" y="275.7">A</text>
<text x="412" y="275.7">A</text>
<text x="27.8" y="295">8</text>
<text x="82.8" y="295">7</text>
<text x="132.8" y="295">6</text>
<text x="182.8" y="295">5</text>
<text x="232.8" y="295">4</text>
<text x="282.8" y="295">3</text>
<text x="332.8" y="295">2</text>
<text x="387.8" y="295">1</text>
</g>
<g font-size="4.9">
<text x="102.5" y="21.2">7000</text>
<text x="59.9" y="115.8">2435</text>
<text x="101.6" y="115.8">2435</text>
<text x="149.3" y="115.8">2435</text>
<text x="247.6" y="147.2" transform="rotate(-90 247.6 147.2)">1393</text>
<text x="341.2" y="179.1" transform="rotate(-90 341.2 179.1)">4286</text>
<text x="247.6" y="191.8" transform="rotate(-90 247.6 191.8)">3000</text>
<text x="192.9" y="194.3" transform="rotate(-90 192.9 194.3)">3000</text>
<text x="289.3" y="229.9">2874</text>
<text x="287.1" y="235.5">3380</text>
</g>
<g font-size="4.7">
<text x="207.7" y="108.3">polycarbonate 3 mm</text>
<text x="201.5" y="141.2">glass 8 mm thk</text>
</g>
<text font-size="3.9" x="315.4" y="285.7">A3</text>
<text font-size="3.5" x="250.4" y="246.4">TITLE - Retractable Enclosure</text>
<g font-size="2.8">
<text x="366.3" y="247.1">NIHVA TECHNOLOGIES</text>
<text x="366.3" y="249.9">PVT.LTD.PUNE</text>
<text x="268.6" y="259.7">NAME</text>
<text x="286.6" y="259.7">SIGNATURE</text>
<text x="312.7" y="259.8">DATE</text>
<text x="329.7" y="259.8">PROJECT NO -</text>
<text x="249.1" y="265">DRAWN</text>
<text x="269.7" y="265.5">H.B.</text>
<text x="309.7" y="265.5">24.08.2023</text>
<text x="329.5" y="270">SITE LOCATION -</text>
<text x="329.7" y="264.9">PRODUCT - RETRACTABLE Enclosure</text>
<text x="249" y="275.2">APPV'D</text>
<text x="249" y="270.5">CHK'D</text>
<text x="269.7" y="270.5">P.M.</text>
<text x="270.1" y="275.2">V.T.</text>
<text x="309.7" y="275.2">24.08.2023</text>
<text x="309.9" y="270.3">24.08.2023</text>
<text x="249.5" y="280.5">if any queries contact -</text>
<text x="283.1" y="280.5">supportautomation@nihva.com</text>
<text x="329.5" y="280.5">REVISION -</text>
<text x="249.5" y="285">ALL DIMENSION ARE IN mm</text>
<text x="329.5" y="285">SCALE -</text>
</g>
<text font-size="2.1" x="366.8" y="254.5">Website - www.nihva.com</text>
<text font-size="2" x="374.5" y="285">SHEET 2 OF 2</text>
</svg>
